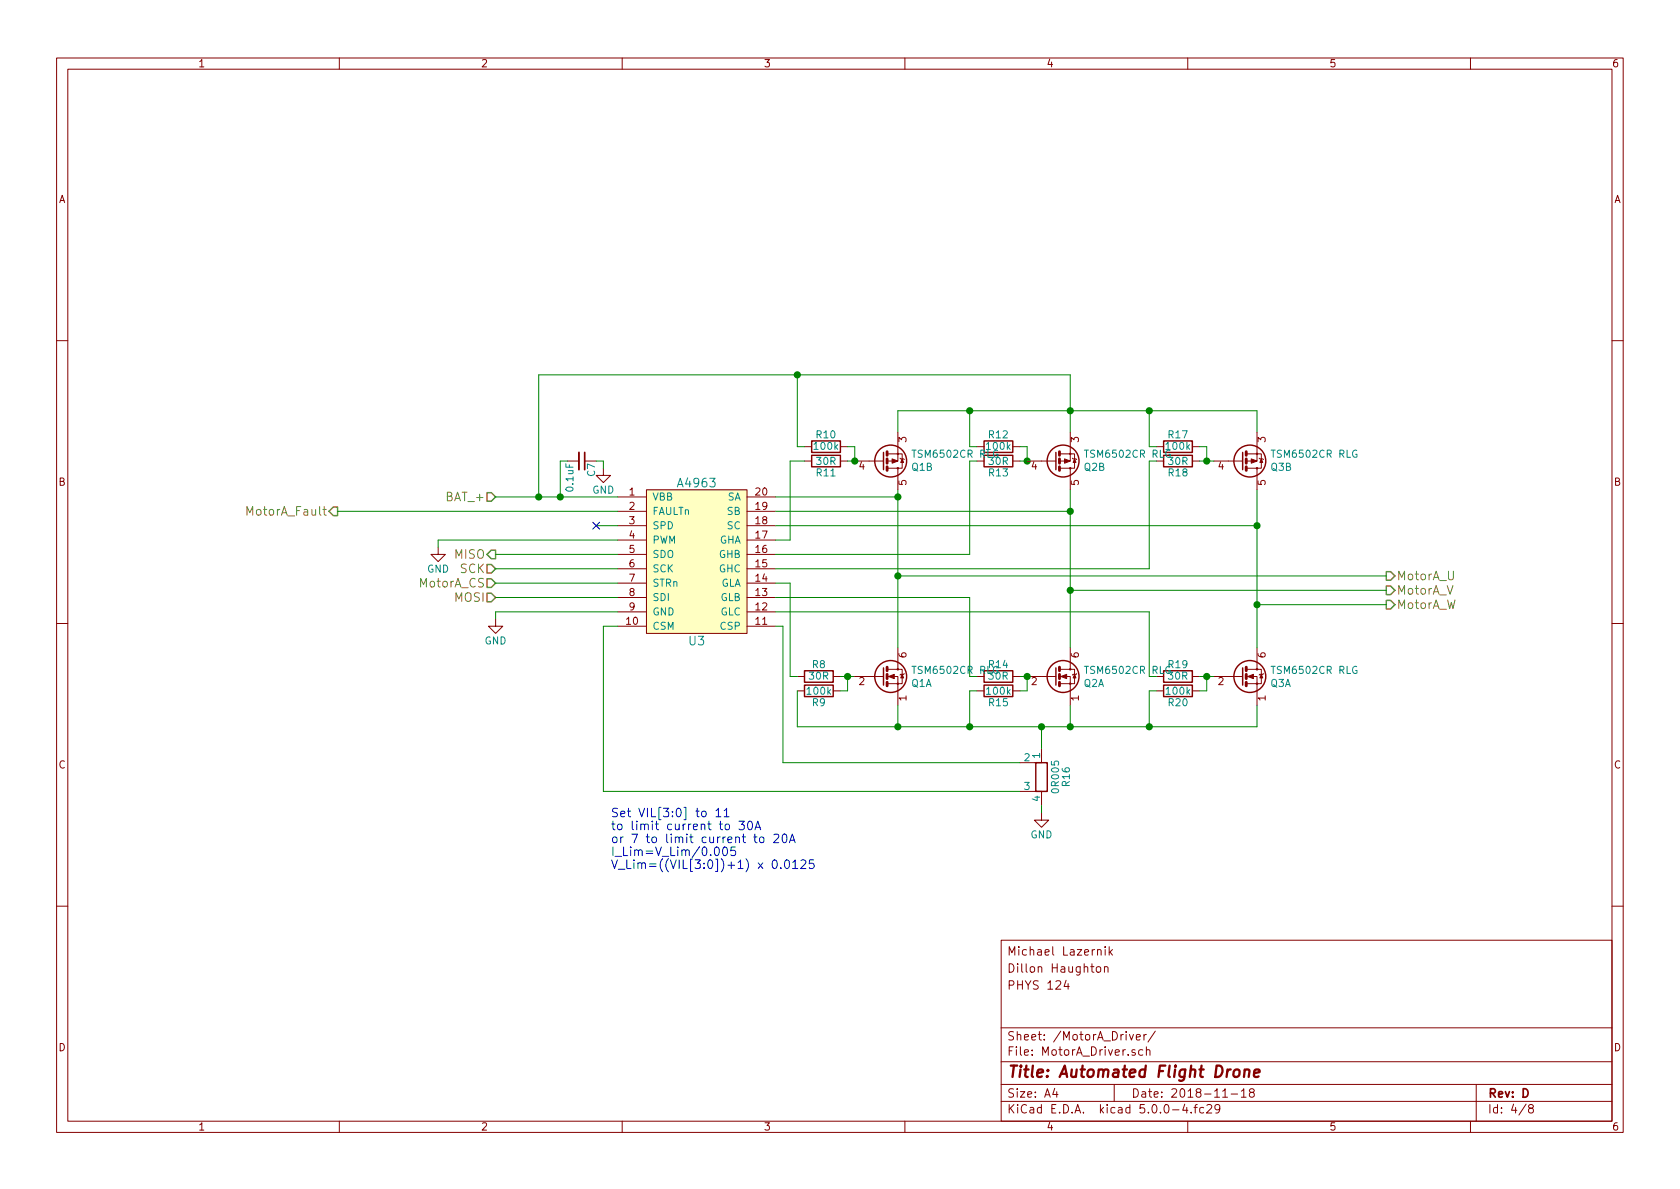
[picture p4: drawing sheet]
<svg xmlns="http://www.w3.org/2000/svg" width="297mm" height="210mm" viewBox="0 0 297 210" stroke-linecap="round" stroke-linejoin="round" font-family="sans-serif">
<g fill="none" stroke="#840000" stroke-width=".18">
<path d="M10 10.3h277v189.9h-277zM12 12.2h273v186.1h-273zM60 10.3v1.9M110 10.3v1.9M160 10.3v1.9M210 10.3v1.9M260 10.3v1.9M10 60.2h2M142.2 79h1.3M148.6 79h1.3M158.7 76.4v3.9h-1.7M172.7 79h1.3"/>
<path d="M179.1 79h1.2M189.2 76.4v3.9h-1.7M204.5 79h1.2M210.8 79h1.3M222.2 76.4v3.9h-1.7M285 60.2h2M77.5 96.8v1.2h1.2l-1.2 1.3-1.3-1.3h1.3M100.3 81.5h2.1M106.7 82.8v1.3h1.2l-1.2 1.2-1.3-1.2h1.3M109.2 87.9h5.1M109.2 98h5.1M109.2 95.5h5.1"/>
<path d="M109.2 93h5.1M109.2 90.4h5.1M114.3 86.6h17.8v25.4h-17.8zM132.1 87.9h5.1M132.1 98h5.1M132.1 95.5h5.1M132.1 93h5.1M132.1 90.4h5.1M142.2 81.5h1.3M148.6 81.5h1.3M151.1 81.5h5.1M157 82.8h1.7v3.8"/>
<path d="M157 81.5h1.7v-1.2h.8v2.5h-.8M159.1 81l.8 .3M179.1 81.5h1.2M181.6 81.5h5.1M187.5 82.8h1.7v3.8M187.5 81.5h1.7v-1.2h.8v2.5h-.8M189.6 81l.8 .3M210.8 81.5h1.3M214.6 81.5h5.1M220.5 82.8h1.7v3.8M220.5 81.5h1.7v-1.2h.8v2.5h-.8M222.6 81l.8 .3"/>
<path d="M10 110.3h2M87.6 109.5v1.2h1.3l-1.3 1.3-1.2-1.3h1.2M109.2 110.7h5.1M109.2 108.2h5.1M109.2 105.7h5.1M109.2 103.1h5.1M109.2 100.6h5.1M132.1 110.7h5.1M132.1 108.2h5.1M132.1 105.7h5.1M132.1 103.1h5.1M132.1 100.6h5.1"/>
<path d="M141 119.6h1.2M147.3 119.6h1.3M151.1 119.6h5.1M158.7 114.5v3.9h-1.7M158.7 118.4h.8v2.5h-.8v-1.3h-1.7M159.9 119.1l-.8 .3M179.1 119.6h1.2M181.6 119.6h5.1M189.2 114.5v3.9h-1.7M189.2 118.4h.8v2.5h-.8v-1.3h-1.7M190.4 119.1l-.8 .3M210.8 119.6h1.3"/>
<path d="M214.6 119.6h5.1M222.2 114.5v3.9h-1.7M222.2 118.4h.8v2.5h-.8v-1.3h-1.7M223.4 119.1l-.8 .3M285 110.3h2M141 122.2h1.2M147.3 122.2h1.3M157 120.9h1.7v3.8M172.7 122.2h1.3M179.1 122.2h1.2M180.3 139.9h3.8v2.6M184.1 132.3v2.6h-3.8"/>
<path d="M187.5 120.9h1.7v3.8M204.5 122.2h1.2M210.8 122.2h1.3M220.5 120.9h1.7v3.8M184.1 143.8v1.2h1.3l-1.3 1.3-1.2-1.3h1.2M10 160.2h2M177 166.3h108v32h-108zM188.5 173.3l-.4 1.1h1M188.8 173.9v1M193.9 171.1l.2-.2 .5 .2v.7l-.3 .1-.4-.1zM194.1 168l.2-.1 .3 .1 .1 .9M195.3 171.1v-.1a.37 .37 0 0 1 .6 .1v.8"/>
<path d="M195.3 170.9v1M195.4 167.4v.2M195.4 167.9v1M196.1 167.4v1.5M196.3 168.3l.4 .6M196.7 167.9l-.6 .6M285 160.2h2M60 198.3v1.9M110 198.3v1.9M160 198.3v1.9M177 194.8h108M177 191.8h108"/>
<path d="M177 187.8h108M177 181.8h108M186.5 192.5l-.4 1h1M186.8 193v1M197 191.8v3M199.7 182.9l.4 1 .3-1M200.7 185.7l-.4-.1-.2 .2 .1 .2 .5 .2v.3h-.6M200.9 183.4l.7-.1-.1-.3-.4-.1-.2 .2 .1 .7h.5M202.1 185.7l-.5-.1-.3 .3 .1 .6 .2 .1 .5-.1M202.3 182.9v1M202.7 185.7l.2-.1 .4 .1v.9M202.7 182.9l-.4 .3"/>
<path d="M202.7 185.1v1.5M204.3 182.3l-1.3 2M209.5 195.2l-.4 1.1h.9M209.8 195.8v1M210 198.3v1.9M210.6 196.7v.1M211.1 195.8h.6M211.7 195.3l-.4 .2v1.3M212.8 195.9l-.4-.1-.3 .3 .1 .6 .2 .1 .4-.1M213.4 195.5l.2-.2h.4l.2 .5-.9 1h.9M215.7 196l-.2 .2a.48 .48 0 0 1-.6-.1v-.6a.48 .48 0 0 1 .6-.1l.1 .1a1.19 1.19 0 0 1-.2 1.2l-.4 .1M216.2 194h.8"/>
<path d="M217.7 193.5h1.1M219.5 193l.4-.5v1.5M219.5 194h.8M221.2 193.2l-.3-.3 .1-.2 .2-.2 .4 .1 .2 .2-.1 .2-.6 .2a.48 .48 0 0 0-.1 .7l.2 .1 .5-.1a.48 .48 0 0 0-.1-.7h-.1M260 198.3v1.9M261 191.8v6.5M269.8 195.2l-1.2 2M270.6 196l-.3-.2v-.2l.3-.3h.2l.3 .3-.1 .2-.6 .2a.48 .48 0 0 0-.1 .7l.3 .1 .4-.1a.48 .48 0 0 0-.2-.7"/>
<circle cx="158.7" cy="82.8" r=".13"/>
<circle cx="158.7" cy="80.3" r=".13"/>
<circle cx="189.2" cy="80.3" r=".13"/>
<circle cx="189.2" cy="82.8" r=".13"/>
<circle cx="222.2" cy="82.8" r=".13"/>
<circle cx="222.2" cy="80.3" r=".13"/>
<circle cx="158.7" cy="118.4" r=".13"/>
<circle cx="189.2" cy="118.4" r=".13"/>
<circle cx="222.2" cy="118.4" r=".13"/>
<circle cx="158.7" cy="120.9" r=".13"/>
<circle cx="189.2" cy="120.9" r=".13"/>
<circle cx="222.2" cy="120.9" r=".13"/>
</g>
<path d="M218.3 189.3a.51 .51 0 0 1 .5-.2 .51 .51 0 0 1 .4 .4l-.1 .6a.56 .56 0 0 1-.5 .4 .56 .56 0 0 1-.5-.4zM220.1 189.3a.52 .52 0 0 1 .8 .1l-.1 1M220.1 189.1l-.2 1.3M221.7 189.8l1-.2v-.4l-.6-.1-.3 .3v.9l.1 .1 .6-.1" fill="none" stroke="#840000" stroke-width=".41"/>
<path d="M102.4 80v3.1" fill="none" stroke="#840000" stroke-width=".33"/>
<path d="M103.4 80v3.1" fill="none" stroke="#840000" stroke-width=".3"/>
<path d="M58.9 89.7h.8v1.5h-.8l-.7-.8zM86.1 87.1h.8l.7 .8-.7 .7h-.8zM86.1 99.8h.8l.7 .8-.7 .7h-.8zM86.9 97.3h.7v1.5h-.7l-.8-.8zM86.1 102.4h.8l.7 .7-.7 .8h-.8zM86.1 104.9h.8l.7 .8-.7 .7h-.8zM245.1 101.1h.8l.7 .7-.7 .8h-.8zM245.1 103.6h.8l.7 .8-.7 .8h-.8zM245.1 106.2h.8l.7 .7-.7 .8h-.8z" fill="none" stroke="#848400" stroke-width=".25"/>
<path d="M114.3 86.6h17.8v25.4h-17.8z" fill="#ffffc2" stroke="#ffffc2" stroke-width=".18"/>
<g fill="none" stroke="#840000" stroke-width=".25">
<path d="M143.5 78h5.1v2h-5.1zM174 78h5.1v2h-5.1zM205.7 78h5.1v2h-5.1zM143.5 80.5h5.1v2h-5.1zM156.2 80v3.1M174 80.5h5.1v2h-5.1zM186.7 80v3.1M205.7 80.5h5.1v2h-5.1zM219.7 80v3.1M142.2 118.6h5.1v2h-5.1zM156.2 118.1v3.1M174 118.6h5.1v2h-5.1z"/>
<path d="M186.7 118.1v3.1M205.7 118.6h5.1v2h-5.1zM219.7 118.1v3.1M142.2 121.2h5.1v2h-5.1zM174 121.2h5.1v2h-5.1zM183.1 134.9h2.1v5h-2.1zM205.7 121.2h5.1v2h-5.1z"/>
<circle cx="157.5" cy="81.5" r="2.82"/>
<circle cx="188" cy="81.5" r="2.82"/>
<circle cx="221" cy="81.5" r="2.82"/>
<circle cx="157.5" cy="119.6" r="2.82"/>
<circle cx="188" cy="119.6" r="2.82"/>
<circle cx="221" cy="119.6" r="2.82"/>
</g>
<g fill="none" stroke="#0000c2" stroke-width=".18">
<path d="M124.1 143.6l.2-.2 .5 .2v.5l-.1 .3h-.4l-.2-.1zM126.4 149.9l.3-.1a.82 .82 0 0 1 .6 .6 .82 .82 0 0 1-.4 .8l-.2 .1-.3-.3-.1-.6zM126.6 143.4l.4-.5v1.5M126.6 144.4h.9M127.9 149.9l.2-.1a.82 .82 0 0 1 .6 .6 .82 .82 0 0 1-.3 .8l-.1 .1a.86 .86 0 0 1-.4-1.4zM128 143.4l.5-.5v1.5M128 144.4h.9M128.3 145.8l.2-.1 .4 .1 .1 .6-.1 .3h-.4l-.2-.1zM130 149.8h-.7l-.1 .7 .2-.1h.5l.2 .2-.1 .5-.2 .2h-.4l-.2-.2M130.7 145.2h.9l-.5 .6 .4 .1v.7l-.2 .1h-.4l-.2-.1M132.3 145.3l.4-.1a.97 .97 0 0 1 0 1.5 .84 .84 0 0 1-.4-1.4zM133.3 148h.6"/>
<path d="M133.5 146.7l.5-1.5 .5 1.5M133.5 147.5v1.3l.1 .1 .3 .1M133.6 146.3h.8M134.4 148.1l.2-.1 .4 .1 .1 .6-.1 .2-.4 .1-.2-.1zM136.7 152.2l.2-.1a.82 .82 0 0 1 .6 .6 .82 .82 0 0 1-.3 .8l-.2 .1a.84 .84 0 0 1-.3-1.4zM136.8 147.6l.6-.1 .2 .1 .1 .3-.9 1.1h.9M138 153.4v.2M138.4 147.6l.4-.1a.97 .97 0 0 1 0 1.5 .84 .84 0 0 1-.4-1.4zM138.9 152.2l.3-.1a.97 .97 0 0 1 0 1.5 .84 .84 0 0 1-.3-1.4zM139.6 149l.5-1.5 .5 1.5M139.7 148.6h.8M140.2 152.5l.4-.4v1.5"/>
<path d="M140.2 153.6h.8M141.6 152.2l.6-.1 .2 .1 .1 .3-.9 1.1h.9M143.9 152.1h-.8v.7l.2-.2 .5 .1 .1 .2v.5l-.3 .2h-.3l-.2-.2"/>
</g>
<g fill="none" stroke="#008400" stroke-width=".18">
<path d="M141 66.3v12.7h1.2M149.9 79h1.2v2.5h-1.2M158.7 76.4v-3.8h63.5v3.8M171.4 72.6v6.4h1.3M180.3 79h1.3v2.5h-1.3M189.2 76.4v-10.1h-94v21.6M203.2 72.6v6.4h1.3M212.1 79h1.3v2.5M59.7 90.4h49.5M87.6 87.9h21.6M87.6 98h21.6M100.3 81.5h-1.2v6.4"/>
<path d="M105.4 81.5h1.3v1.3M105.4 93h3.8M109.2 95.5h-31.7v1.3M137.2 87.9h21.5M137.2 90.4h52M137.2 93h85M142.2 81.5h-2.5v14h-2.5M158.7 86.6v27.9M171.4 81.5v16.5h-34.2M189.2 86.6v27.9M203.2 81.5v19.1h-66M212.1 81.5h2.5"/>
<path d="M222.2 86.6v27.9M87.6 100.6h21.6M87.6 103.1h21.6M87.6 105.7h21.6M109.2 110.7h-2.5v29.2h73.6M109.2 108.2h-21.6v1.3M137.2 103.1h2.5v16.5h1.3M137.2 105.7h34.2v13.9M137.2 108.2h66v11.4M137.2 110.7h1.2v24.2h41.9M148.6 119.6h2.5M149.9 119.6v2.6h-1.3"/>
<path d="M158.7 101.8h86.4M180.3 119.6h1.3v2.6h-1.3M189.2 104.4h55.9M212.1 119.6h2.5M213.4 119.6v2.6h-1.3M222.2 106.9h22.9M141 122.2v6.3h81.2v-3.8M158.7 124.7v3.8M172.7 122.2h-1.3v6.3M184.1 128.5v3.8M189.2 124.7v3.8M204.5 122.2h-1.3v6.3"/>
<path d="M184.1 142.5v1.3"/>
</g>
<g fill="#008400" stroke="#008400" stroke-width=".25">
<circle cx="99.1" cy="87.9" r=".51"/>
<circle cx="158.8" cy="87.9" r=".51"/>
<circle cx="158.8" cy="101.8" r=".51"/>
<circle cx="189.2" cy="90.4" r=".51"/>
<circle cx="189.2" cy="104.4" r=".51"/>
<circle cx="222.3" cy="93" r=".51"/>
<circle cx="222.3" cy="106.9" r=".51"/>
<circle cx="189.2" cy="72.6" r=".51"/>
<circle cx="95.3" cy="87.9" r=".51"/>
<circle cx="213.4" cy="81.5" r=".51"/>
<circle cx="203.2" cy="72.6" r=".51"/>
<circle cx="171.5" cy="72.6" r=".51"/>
<circle cx="141" cy="66.3" r=".51"/>
<circle cx="184.2" cy="128.5" r=".51"/>
<circle cx="189.2" cy="128.5" r=".51"/>
<circle cx="158.8" cy="128.5" r=".51"/>
<circle cx="149.9" cy="119.6" r=".51"/>
<circle cx="171.5" cy="128.5" r=".51"/>
<circle cx="213.4" cy="119.6" r=".51"/>
<circle cx="203.2" cy="128.5" r=".51"/>
<circle cx="181.6" cy="81.5" r=".51"/>
<circle cx="181.6" cy="119.6" r=".51"/>
<circle cx="151.1" cy="81.5" r=".51"/>
</g>
<path d="M104.8 92.3l1.2 1.3M106 92.3l-1.2 1.3" fill="none" stroke="#000084" stroke-width=".18"/>
<g fill="none" stroke="#840000" stroke-width=".51">
<path d="M156.8 79.9v.6M187.3 79.9v.6M220.3 79.9v.6M156.8 81.1v.8M156.8 82.5v.7M187.3 81.1v.8M187.3 82.5v.7M220.3 81.1v.8M220.3 82.5v.7M156.8 118v.6M156.8 119.2v.8M187.3 118v.6"/>
<path d="M187.3 119.2v.8M220.3 118v.6M220.3 119.2v.8M156.8 120.6v.7M187.3 120.6v.7M220.3 120.6v.7"/>
</g>
<g fill="#840000" stroke="#840000" stroke-width=".18">
<path d="M159.5 119.2l.3 .7h-.5z"/>
<path d="M157.1 119.6l1-.4v.8z"/>
<path d="M157.7 81.1l1 .4-1 .4z"/>
<path d="M159.5 81.1l.3 .7h-.5z"/>
<path d="M190 119.2l.2 .7h-.5z"/>
<path d="M187.6 119.6l1-.4v.8z"/>
<path d="M223 119.2l.3 .7h-.5z"/>
<path d="M220.6 119.6l1-.4v.8z"/>
<path d="M188.2 81.1l1 .4-1 .4z"/>
<path d="M190 81.1l.2 .7h-.5z"/>
<path d="M221.2 81.1l1 .4-1 .4z"/>
<path d="M223 81.1l.3 .7h-.5z"/>
</g>
<text font-size="2.8" fill="#840000" x="178" y="190.5">Title: Automated Flight Drone</text>
<g font-size="2.1" fill="#848400">
<text x="79.1" y="88.6">BAT_+</text>
<text x="44.2" y="91.2">MotorA_Fault</text>
<text x="80.4" y="98.8">MISO</text>
<text x="81.4" y="101.3">SCK</text>
<text x="74.3" y="103.9">MotorA_CS</text>
<text x="80.4" y="106.4">MOSI</text>
<text x="246.9" y="102.6">MotorA_U</text>
<text x="246.9" y="105.2">MotorA_V</text>
<text x="246.9" y="107.7">MotorA_W</text>
</g>
<g font-size="2.1" fill="#008484">
<text x="120.1" y="86.2">A4963</text>
<text x="121.8" y="114.1">U3</text>
</g>
<g font-size="2.1" fill="#0000c2">
<text x="107.9" y="144.5">Set VIL[3:0] to 11</text>
<text x="107.9" y="146.8">to limit current to 30A</text>
<text x="107.9" y="149.1">or 7 to limit current to 20A</text>
<text x="107.9" y="151.4">I_Lim=V_Lim/0.005</text>
<text x="107.9" y="153.7">V_Lim=((VIL[3:0])+1) x 0.0125</text>
</g>
<g font-size="2.1" fill="#840000">
<text x="178" y="172">Dillon Haughton</text>
<text x="178" y="169">Michael Lazernik</text>
<text x="178" y="175">PHYS 124</text>
<text x="178" y="184">Sheet: /MotorA_Driver/</text>
<text x="178" y="186.7">File: MotorA_Driver.sch</text>
<text x="178" y="196.9">KiCad E.D.A. kicad 5.0.0-4.fc29</text>
<text x="178" y="194.1">Size: A4</text>
<text x="200" y="194.1">Date: 2018-11-18</text>
<text x="263" y="194.1">Rev: D</text>
<text x="263" y="196.9">Id: 4/8</text>
</g>
<g font-size="1.8" fill="#840000">
<text x="35" y="11.9">1</text>
<text x="85" y="11.9">2</text>
<text x="135" y="11.9">3</text>
<text x="185" y="11.9">4</text>
<text x="235" y="11.9">5</text>
<text x="285" y="11.9">6</text>
<text x="10.4" y="35.9">A</text>
<text x="285.4" y="35.9">A</text>
<text x="151.9" y="83.1">4</text>
<text x="160.3" y="78.2" transform="rotate(-90 160.3 78.2)">3</text>
<text x="182.4" y="83.1">4</text>
<text x="190.8" y="78.2" transform="rotate(-90 190.8 78.2)">3</text>
<text x="215.4" y="83.1">4</text>
<text x="223.8" y="78.2" transform="rotate(-90 223.8 78.2)">3</text>
<text x="10.4" y="85.9">B</text>
<text x="111.3" y="87.6">1</text>
<text x="133.7" y="87.6">20</text>
<text x="160.3" y="85.8" transform="rotate(-90 160.3 85.8)">5</text>
<text x="190.8" y="85.8" transform="rotate(-90 190.8 85.8)">5</text>
<text x="223.8" y="85.8" transform="rotate(-90 223.8 85.8)">5</text>
<text x="285.4" y="85.9">B</text>
<text x="111.3" y="90.2">2</text>
<text x="111.3" y="92.7">3</text>
<text x="111.3" y="95.2">4</text>
<text x="133.7" y="95.2">17</text>
<text x="133.7" y="92.7">18</text>
<text x="133.7" y="90.2">19</text>
<text x="111.3" y="97.8">5</text>
<text x="111.3" y="100.3">6</text>
<text x="133.7" y="100.3">15</text>
<text x="133.7" y="97.8">16</text>
<text x="111.3" y="102.9">7</text>
<text x="111.3" y="105.4">8</text>
<text x="111.3" y="107.9">9</text>
<text x="133.7" y="107.9">12</text>
<text x="133.7" y="105.4">13</text>
<text x="133.7" y="102.9">14</text>
<text x="110.8" y="110.5">10</text>
<text x="133.7" y="110.5">11</text>
<text x="160.3" y="116.3" transform="rotate(-90 160.3 116.3)">6</text>
<text x="190.8" y="116.3" transform="rotate(-90 190.8 116.3)">6</text>
<text x="223.8" y="116.3" transform="rotate(-90 223.8 116.3)">6</text>
<text x="151.9" y="121.2">2</text>
<text x="160.3" y="123.9" transform="rotate(-90 160.3 123.9)">1</text>
<text x="182.4" y="121.2">2</text>
<text x="190.8" y="123.9" transform="rotate(-90 190.8 123.9)">1</text>
<text x="215.4" y="121.2">2</text>
<text x="223.8" y="123.9" transform="rotate(-90 223.8 123.9)">1</text>
<text x="10.4" y="135.9">C</text>
<text x="285.4" y="135.9">C</text>
<text x="10.4" y="185.9">D</text>
<text x="285.4" y="185.9">D</text>
<text x="35" y="199.9">1</text>
<text x="85" y="199.9">2</text>
<text x="135" y="199.9">3</text>
<text x="185" y="199.9">4</text>
<text x="235" y="199.9">5</text>
<text x="285" y="199.9">6</text>
</g>
<g font-size="1.8" fill="#008484">
<text x="144.4" y="77.5">R10</text>
<text x="174.9" y="77.5">R12</text>
<text x="206.6" y="77.5">R17</text>
<text x="144.1" y="79.5">100k</text>
<text x="144.4" y="82.2">30R</text>
<text x="161.2" y="83.3">Q1B</text>
<text x="161.7" y="80.9">TSM6502CR RLG</text>
<text x="174.5" y="79.5">100k</text>
<text x="174.9" y="82.2">30R</text>
<text x="191.7" y="83.3">Q2B</text>
<text x="192.2" y="80.9">TSM6502CR RLG</text>
<text x="206.3" y="79.5">100k</text>
<text x="206.7" y="82.2">30R</text>
<text x="224.7" y="83.3">Q3B</text>
<text x="225.2" y="80.9">TSM6502CR RLG</text>
<text x="101.4" y="86.8" transform="rotate(-90 101.4 86.8)">0.1uF</text>
<text x="104.7" y="87.3">GND</text>
<text x="105.2" y="84.2" transform="rotate(-90 105.2 84.2)">C7</text>
<text x="115.3" y="88.5">VBB</text>
<text x="128.6" y="88.5">SA</text>
<text x="144.4" y="84.2">R11</text>
<text x="174.9" y="84.2">R13</text>
<text x="206.7" y="84.2">R18</text>
<text x="115.3" y="91.1">FAULTn</text>
<text x="115.3" y="93.6">SPD</text>
<text x="128.6" y="93.6">SC</text>
<text x="128.6" y="91.1">SB</text>
<text x="75.5" y="101.3">GND</text>
<text x="115.3" y="96.1">PWM</text>
<text x="115.3" y="98.7">SDO</text>
<text x="115.3" y="101.2">SCK</text>
<text x="127.1" y="101.2">GHC</text>
<text x="127.1" y="98.7">GHB</text>
<text x="127.1" y="96.1">GHA</text>
<text x="115.3" y="103.8">STRn</text>
<text x="115.3" y="106.3">SDI</text>
<text x="127.3" y="106.3">GLB</text>
<text x="127.3" y="103.8">GLA</text>
<text x="85.7" y="114">GND</text>
<text x="115.3" y="111.4">CSM</text>
<text x="115.3" y="108.8">GND</text>
<text x="127.3" y="108.8">GLC</text>
<text x="127.4" y="111.4">CSP</text>
<text x="143.7" y="118.2">R8</text>
<text x="161.7" y="119.2">TSM6502CR RLG</text>
<text x="174.9" y="118.2">R14</text>
<text x="192.2" y="119.2">TSM6502CR RLG</text>
<text x="206.6" y="118.2">R19</text>
<text x="225.2" y="119.2">TSM6502CR RLG</text>
<text x="142.8" y="122.9">100k</text>
<text x="143.1" y="120.2">30R</text>
<text x="143.7" y="124.9">R9</text>
<text x="161.1" y="121.5">Q1A</text>
<text x="174.6" y="122.9">100k</text>
<text x="174.9" y="120.2">30R</text>
<text x="174.9" y="124.9">R15</text>
<text x="191.6" y="121.5">Q2A</text>
<text x="206.3" y="122.9">100k</text>
<text x="206.6" y="120.2">30R</text>
<text x="206.7" y="124.9">R20</text>
<text x="224.6" y="121.5">Q3A</text>
<text x="181.1" y="134.6">2</text>
<text x="183.9" y="134.1" transform="rotate(-90 183.9 134.1)">1</text>
<text x="181.1" y="139.7">3</text>
<text x="183.9" y="141.7" transform="rotate(-90 183.9 141.7)">4</text>
<text x="187.2" y="140" transform="rotate(-90 187.2 140)">0R005</text>
<text x="189.2" y="139" transform="rotate(-90 189.2 139)">R16</text>
<text x="182.2" y="148.3">GND</text>
</g>
</svg>
